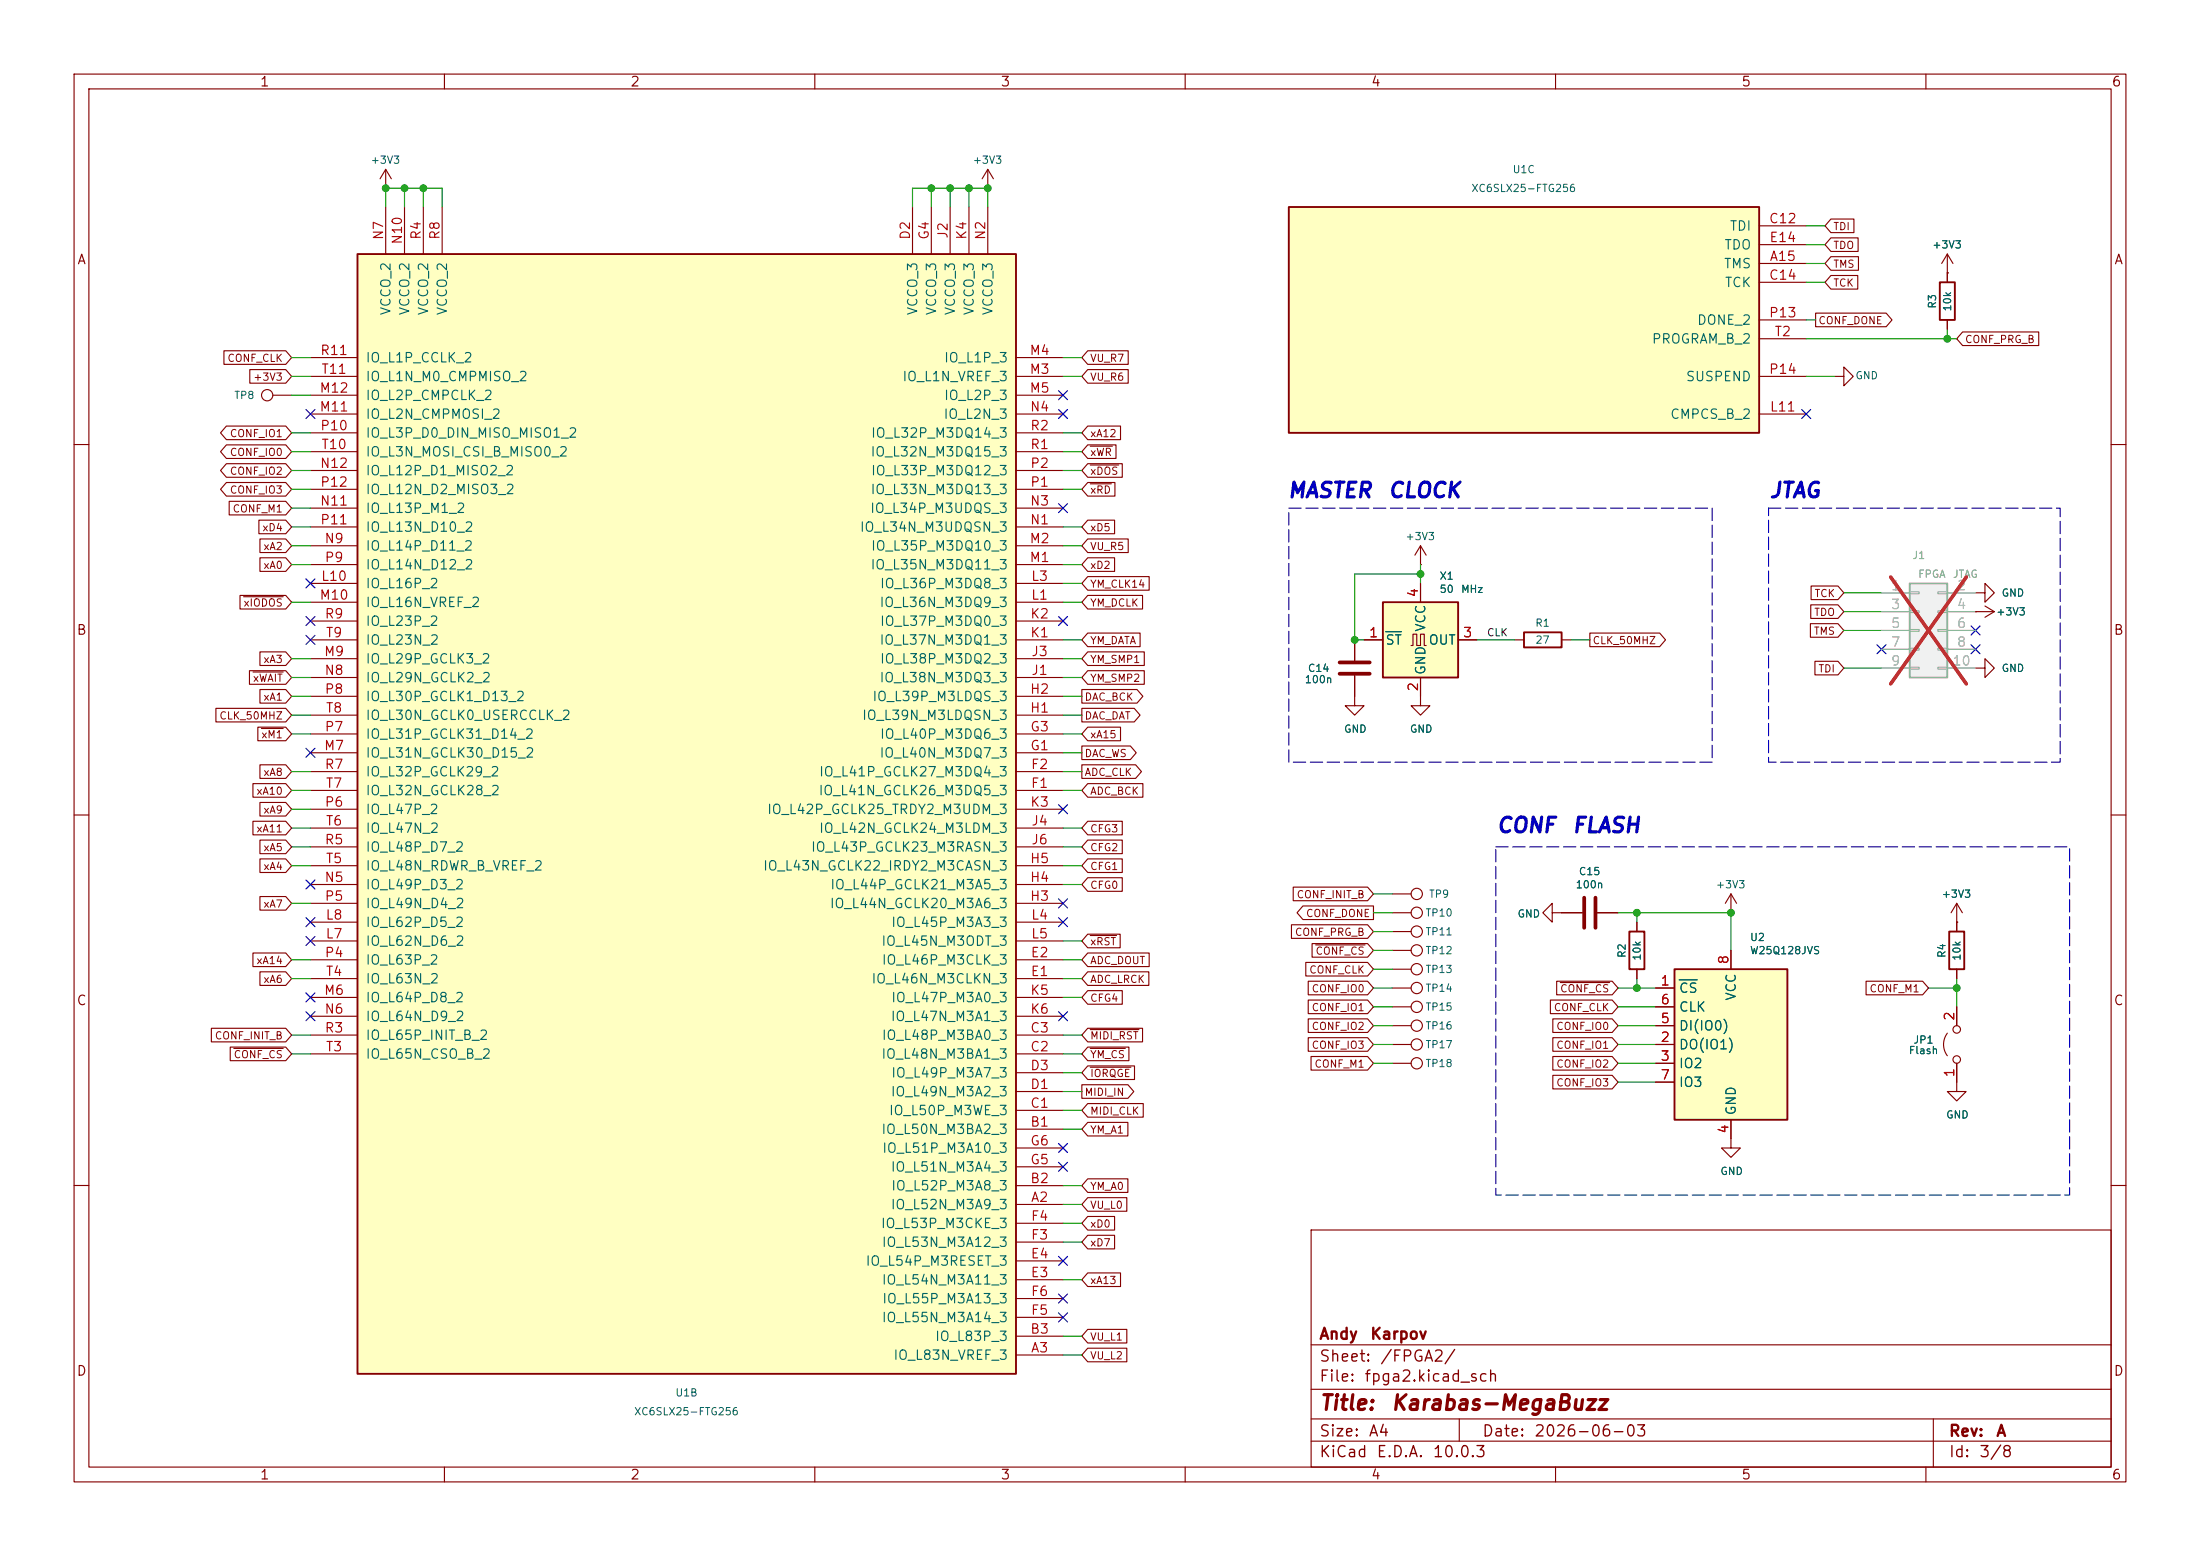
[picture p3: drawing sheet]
<svg xmlns="http://www.w3.org/2000/svg" width="297mm" height="210mm" viewBox="0 0 297 210" stroke-linecap="round" stroke-linejoin="round" font-family="sans-serif">
<g fill="none" stroke="#840000" stroke-width=".15">
<path d="M10 10h277v190h-277zM12 12h273v186h-273zM60 10v2M110 10v2M160 10v2M210 10v2M260 10v2M36.8 53.3h2.6M10 60h2M191.8 76.2h.1M191.8 73.7l-.8 1.2M191.8 73.7l.7 1.2"/>
<path d="M191.8 73.7v2.5M285 60h2M10 110h2M285 110h2M188 135.9h2.5M188 128.3h2.5M188 123.2h2.5M188 120.7h2.5M188 125.7h2.5M262.9 139.4a2.53 2.53 0 0 0 0 3.1M264.2 124.5h.1M264.2 121.9v3.8"/>
<path d="M264.2 130.8v1.3M264.2 135.9v2.5M264.2 121.9l-.8 1.3M264.2 121.9l.7 1.3M188 143.5h2.5M264.2 143.5v2.6M10 160h2M177 166h108v32h-108zM285 160h2M60 198v2M110 198v2M160 198v2"/>
<path d="M177 194.5h108M177 191.5h108M177 187.5h108M177 181.5h108M197 191.5v3M210 198v2M260 198v2M261 191.5v6.5"/>
<circle cx="36.1" cy="53.3" r=".76"/>
<circle cx="191.3" cy="120.6" r=".76"/>
<circle cx="191.3" cy="125.7" r=".76"/>
<circle cx="191.3" cy="123.2" r=".76"/>
<circle cx="191.3" cy="135.9" r=".76"/>
<circle cx="191.3" cy="128.3" r=".76"/>
<circle cx="264.2" cy="138.9" r=".51"/>
<circle cx="191.3" cy="143.5" r=".76"/>
<circle cx="264.2" cy="143" r=".51"/>
</g>
<path d="M263.1 125.7h2.1v5.1h-2.1z" fill="none" stroke="#840000" stroke-width=".25"/>
<path d="M48.3 34.3h88.9v151.1h-88.9z" fill="#ffffc2"/>
<path d="M48.3 34.3h88.9v151.1h-88.9z" fill="none" stroke="#840000" stroke-width=".25"/>
<g fill="none" stroke="#840000" stroke-width=".15">
<path d="M52.1 25.4h.1M52.1 22.9v2.5M52.1 27.9v6.4M52.1 22.9l-.8 1.2M52.1 22.9l.7 1.2M54.6 27.9v6.4M57.1 27.9v6.4M59.7 27.9v6.4M123.2 27.9v6.4M125.7 27.9v6.4M128.3 27.9v6.4M130.8 27.9v6.4"/>
<path d="M133.3 25.4h.1M133.3 22.9v2.5M133.3 27.9v6.4M133.3 22.9l-.7 1.2M133.3 22.9l.8 1.2M41.9 50.8h6.4M41.9 48.3h6.4M41.9 53.3h6.4M41.9 55.9h6.4M41.9 58.4h6.4M137.2 50.8h6.3M137.2 48.3h6.3"/>
<path d="M137.2 53.3h6.3M137.2 55.9h6.3M137.2 58.4h6.3M41.9 78.7h6.4M41.9 76.2h6.4M41.9 73.7h6.4M41.9 71.1h6.4M41.9 68.6h6.4M41.9 63.5h6.4M41.9 66h6.4M41.9 61h6.4M137.2 78.7h6.3"/>
<path d="M137.2 76.2h6.3M137.2 73.7h6.3M137.2 71.1h6.3M137.2 68.6h6.3M137.2 63.5h6.3M137.2 66h6.3M137.2 61h6.3M41.9 99.1h6.4M41.9 96.5h6.4M41.9 94h6.4M41.9 91.4h6.4M41.9 88.9h6.4"/>
<path d="M41.9 86.4h6.4M41.9 83.8h6.4M41.9 81.3h6.4M137.2 99.1h6.3M137.2 96.5h6.3M137.2 94h6.3M137.2 91.4h6.3M137.2 88.9h6.3M137.2 86.4h6.3M137.2 83.8h6.3M137.2 81.3h6.3M182.9 91.2v4.1h1.2l-1.2 1.2-1.3-1.2h1.3"/>
<path d="M182.9 86.4v2.8M191.8 94v1.3h1.2l-1.2 1.2-1.3-1.2h1.3M41.9 106.7h6.4M41.9 104.1h6.4M41.9 101.6h6.4M41.9 119.4h6.4M41.9 116.8h6.4M41.9 111.8h6.4M41.9 114.3h6.4M41.9 109.2h6.4M137.2 106.7h6.3M137.2 104.1h6.3"/>
<path d="M137.2 101.6h6.3M137.2 119.4h6.3M137.2 116.8h6.3M137.2 111.8h6.3M137.2 114.3h6.3M137.2 109.2h6.3M41.9 139.7h6.4M41.9 132.1h6.4M41.9 129.5h6.4M41.9 121.9h6.4M41.9 134.6h6.4M41.9 137.2h6.4"/>
<path d="M41.9 124.5h6.4M41.9 127h6.4M137.2 139.7h6.3M137.2 132.1h6.3M137.2 129.5h6.3M137.2 121.9h6.3M137.2 134.6h6.3M137.2 137.2h6.3M137.2 124.5h6.3M137.2 127h6.3M188 138.4h2.5M41.9 142.2h6.4"/>
<path d="M137.2 152.4h6.3M137.2 149.9h6.3M137.2 142.2h6.3M137.2 147.3h6.3M137.2 144.8h6.3M137.2 157.5h6.3M137.2 154.9h6.3M137.2 162.6h6.3M137.2 160h6.3M137.2 172.7h6.3M137.2 170.2h6.3M137.2 167.6h6.3"/>
<path d="M137.2 165.1h6.3M137.2 177.8h6.3M137.2 175.3h6.3M137.2 182.9h6.3M137.2 180.3h6.3"/>
<circle cx="191.3" cy="138.4" r=".76"/>
</g>
<path d="M180.8 89.4h4.1M180.8 90.9h4.1" fill="none" stroke="#840000" stroke-width=".51"/>
<path d="M186.7 81.3h10.1v10.1h-10.1z" fill="#ffffc2"/>
<path d="M186.7 81.3h10.1v10.1h-10.1zM205.7 85.3h5.1v2.1h-5.1zM220 125.7h2v5.1h-2z" fill="none" stroke="#840000" stroke-width=".25"/>
<g fill="none" stroke="#840000" stroke-width=".15">
<path d="M191.8 78.7v2.6M184.1 86.4h2.6M190.5 87.1h.3v-1.5h.5v1.5h.5v-1.5h.5v1.5h.2M191.8 91.4v2.6M196.8 86.4h2.6M204.5 86.4h1.2M210.8 86.4h1.3M188 130.8h2.5M221 124.5v1.2M221 130.8v1.3M264.2 146.1v1.2h1.2l-1.2 1.3-1.3-1.3h1.3"/>
<circle cx="191.3" cy="130.8" r=".76"/>
</g>
<path d="M187.1 85.3h2.1" fill="none" stroke="#006464" stroke-width=".15"/>
<path d="M174 27.9h63.5v30.5h-63.5z" fill="#ffffc2"/>
<path d="M174 27.9h63.5v30.5h-63.5z" fill="none" stroke="#840000" stroke-width=".25"/>
<g fill="none" stroke="#840000" stroke-width=".15">
<path d="M237.5 35.6h6.3M237.5 30.5h6.3M237.5 38.1h6.3M237.5 33h6.3M237.5 55.9h6.3M237.5 43.2h6.3M237.5 50.8h6.3M237.5 45.7h6.3M209.5 123.2v-1.3l-1.2 1.3 1.2 1.3v-1.3h4.1M215.6 123.2h2.8M233.7 123.2h.1M233.7 120.7l-.8 1.2"/>
<path d="M233.7 120.7l.7 1.2M233.7 120.7v2.5"/>
</g>
<path d="M213.9 121.2v4M215.4 121.2v4" fill="none" stroke="#840000" stroke-width=".51"/>
<path d="M226.1 130.8h15.2v20.3h-15.2z" fill="#ffffc2"/>
<path d="M226.1 130.8h15.2v20.3h-15.2z" fill="none" stroke="#840000" stroke-width=".25"/>
<g fill="none" stroke="#840000" stroke-width=".15">
<path d="M266.7 90.2h1.3v1.2l1.2-1.2-1.2-1.3v1.3M266.7 80h1.3v1.3l1.2-1.3-1.2-1.3v1.3M266.7 82.6h.1M266.7 82.6h2.5M268 81.8l1.2 .8M269.2 82.6l-1.2 .7M223.5 133.4h2.6M223.5 138.4h2.6M223.5 135.9h2.6M233.7 128.3v2.5M188 141h2.5M223.5 141h2.6"/>
<path d="M223.5 143.5h2.6M223.5 146.1h2.6M233.7 151.1v3.8h1.2l-1.2 1.3-1.3-1.3h1.3"/>
<circle cx="191.3" cy="141" r=".76"/>
</g>
<path d="M226.7 132.2h2.4" fill="none" stroke="#006464" stroke-width=".15"/>
<path d="M257.8 78.7h5.1v12.7h-5.1z" fill="#f0f0f0"/>
<path d="M257.8 78.7h5.1v12.7h-5.1z" fill="none" stroke="#a1a1a1" stroke-width=".25"/>
<g fill="none" stroke="#a1a1a1" stroke-width=".15">
<path d="M257.8 79.9h1.3v.2h-1.3zM261.6 79.9h1.3v.2h-1.3zM254 80h3.8M254 82.6h3.8M254 85.1h3.8M254 87.6h3.8M254 90.2h3.8M257.8 82.4h1.3v.3h-1.3zM257.8 85h1.3v.2h-1.3zM257.8 87.5h1.3v.3h-1.3zM257.8 90h1.3v.3h-1.3zM261.6 82.4h1.3v.3h-1.3z"/>
<path d="M261.6 85h1.3v.2h-1.3zM261.6 87.5h1.3v.3h-1.3zM261.6 90h1.3v.3h-1.3zM262.9 80h3.8M262.9 82.6h3.8M262.9 85.1h3.8M262.9 87.6h3.8M262.9 90.2h3.8"/>
</g>
<path d="M255.2 77.9l10.3 14.4M265.5 77.9l-10.3 14.4" fill="none" stroke="#e12e31" stroke-width=".46"/>
<g fill="none" stroke="#840000" stroke-width=".15">
<path d="M247.2 34.6h3.7v1.9h-3.7l-.8-.9zM247.2 37.2h3.6v1.8h-3.6l-.8-.9zM247.2 29.6h3.1v1.8h-3.1l-.8-.9zM247.2 32.1h3.6v1.8h-3.6l-.8-.9zM262.9 36.8h.1M262.9 34.3l-.8 1.3M262.9 34.3l.8 1.3M262.9 34.3v3.8M30.2 47.3h8.4l.8 1-.8 .9h-8.4zM30.6 57.5h8l.8 .9-.8 .9h-8l-.8-.9zM33.7 49.9h4.9l.8 .9-.8 .9h-4.9zM146.8 57.5h4.5v1.8h-4.5l-.8-.9z"/>
<path d="M146.8 49.9h5.5v1.8h-5.5l-.8-.9zM146.8 47.3h5.5v1.9h-5.5l-.8-.9zM245.1 42.3h9.5l.8 .9-.8 .9h-9.5zM247.6 50.8h1.3v-1.3l1.3 1.3-1.3 1.3v-1.3M262.9 43.2v1.3M265 44.8h10.2v1.8h-10.2l-.8-.9zM30.6 62.6h8l.8 .9-.8 .9h-8l-.8-.9zM30.6 65.1h8l.8 .9-.8 1h-8l-.8-1zM30.6 60h8l.8 1-.8 .9h-8l-.8-.9zM30.9 67.7h7.7l.8 .9-.8 .9h-7.7zM34.9 70.2h3.7l.8 .9-.8 .9h-3.7zM35.1 72.7h3.5l.8 1-.8 .9h-3.5z"/>
<path d="M35.1 75.3h3.5l.8 .9-.8 .9h-3.5zM146.8 70.2h3.7v1.8h-3.7l-.8-.9zM146.8 60h3.9v1.9h-3.9l-.8-.9zM146.8 77.8h8.3v1.9h-8.3l-.8-1zM146.8 65.1h3.7v1.9h-3.7l-.8-1zM146.8 62.6h4.7v1.8h-4.7l-.8-.9zM146.8 72.7h5.5v1.9h-5.5l-.8-.9zM146.8 75.3h3.7v1.8h-3.7l-.8-.9zM147.2 60.2h3M147.2 65.3h2.8M147.2 62.8h3.8M191.8 78.7v2.6"/>
<path d="M244.5 79.1h3.6l.8 .9-.8 .9h-3.6zM29.1 95.6h9.5l.8 .9-.8 .9h-9.5zM32.4 80.4h6.2l.8 .9-.8 .9h-6.2zM32.9 80.5h5.3M33.7 90.5h4.9l.8 .9-.8 1h-4.9zM34.2 90.7h4M34.8 98.1h3.8l.8 1-.8 .9h-3.8zM35.1 93.1h3.5l.8 .9-.8 .9h-3.5zM35.1 88h3.5l.8 .9-.8 .9h-3.5zM35.3 98.3h2.9M146 93.1h7.5l.8 .9-.8 .9h-7.5zM146 95.6h7.1l.8 .9-.8 .9h-7.1z"/>
<path d="M146.8 98.1h4.5v1.9h-4.5l-.8-.9zM146.8 90.5h7.7v1.9h-7.7l-.8-1zM146.8 88h7.7v1.8h-7.7l-.8-.9zM146.8 80.4h7.4v1.8h-7.4l-.8-.9zM146.8 85.4h7.1v1.9h-7.1l-.8-.9zM182.9 86.4v2.8M182.9 91.2v2.8M184.1 86.4h2.6M191.8 91.4v2.6M196.8 86.4h2.6M214.6 85.4h9.5l.8 1-.8 .9h-9.5zM244.4 84.2h3.7l.8 .9-.8 .9h-3.7z"/>
<path d="M244.5 81.6h3.6l.8 1-.8 .9h-3.6zM245 89.3h3.1l.8 .9-.8 .9h-3.1zM266.7 82.6h.1M34.1 110.8h4.5l.8 1-.8 .9h-4.5zM34.1 105.8h4.5l.8 .9-.8 .9h-4.5zM35.1 115.9h3.5l.8 .9-.8 1h-3.5zM35.1 113.4h3.5l.8 .9-.8 .9h-3.5zM35.1 103.2h3.5l.8 .9-.8 1h-3.5zM35.1 108.3h3.5l.8 .9-.8 .9h-3.5zM146 103.2h7.3l.8 .9-.8 1h-7.3zM146 100.7h6.6l.8 .9-.8 .9h-6.6zM146.8 118.5h4.7v1.8h-4.7l-.8-.9z"/>
<path d="M146.8 110.8h4.7v1.9h-4.7l-.8-.9zM146.8 115.9h4.7v1.9h-4.7l-.8-1zM146.8 113.4h4.7v1.8h-4.7l-.8-.9zM146.8 105.8h7.5v1.8h-7.5l-.8-.9zM174.6 119.7h10l.8 1-.8 .9h-10zM28.5 138.8h10.1l.8 .9-.8 .9h-10.1zM34.1 128.6h4.5l.8 .9-.8 1h-4.5zM35.1 121h3.5l.8 .9-.8 .9h-3.5zM35.1 131.2h3.5l.8 .9-.8 .9h-3.5zM146.8 131.2h8.3v1.8h-8.3l-.8-.9zM146.8 133.7h4.7v1.8h-4.7l-.8-.9zM146.8 138.8h7.4v1.8h-7.4l-.8-.9z"/>
<path d="M146.8 128.6h8.3v1.9h-8.3l-.8-1zM146.8 126.1h4.4v1.8h-4.4l-.8-.9zM147.2 139h6.6M147.2 126.3h3.5M174.3 124.8h10.3l.8 .9-.8 .9h-10.3zM175.9 122.3h9.5v1.8h-9.5l-.8-.9zM176.3 129.9h8.3l.8 .9-.8 .9h-8.3zM176.6 135h8l.8 .9-.8 .9h-8zM176.6 132.4h8l.8 1-.8 .9h-8zM176.6 137.5h8l.8 .9-.8 .9h-8zM177.1 127.4h7.5l.8 .9-.8 .9h-7.5zM177.6 127.5h6.7"/>
<path d="M188 133.4h2.5M209.3 135h8.3l.8 .9-.8 .9h-8.3zM209.6 137.5h8l.8 .9-.8 .9h-8zM210.2 132.4h7.4l.8 1-.8 .9h-7.4zM210.6 132.6h6.7M210.8 123.2h2.8M215.6 123.2h2.8M221 124.5v1.2M221 130.8v1.3M223.5 133.4h2.6M223.5 138.4h2.6M223.5 135.9h2.6"/>
<path d="M233.7 128.3v2.5M251.9 132.4h7.7l.7 1-.7 .9h-7.7zM264.2 124.5h.1M264.2 124.5v1.2M264.2 130.8v1.3M264.2 135.9v2.5M31.1 141.3h7.5l.8 .9-.8 1h-7.5zM31.6 141.5h6.6M146 146.4h6.3l.8 .9-.8 .9h-6.3zM146.8 151.5h5.5v1.8h-5.5l-.8-.9zM146.8 159.1h5.5v1.8h-5.5l-.8-.9zM146.8 148.9h7.5v1.9h-7.5l-.8-.9z"/>
<path d="M146.8 141.3h5.6v1.9h-5.6l-.8-1zM146.8 143.9h6.4v1.8h-6.4l-.8-.9zM147.2 141.5h4.7M147.2 144h5.5M176.6 140.1h8l.8 .9-.8 .9h-8zM177 142.6h7.6l.8 .9-.8 .9h-7.6zM209.6 142.6h8l.8 .9-.8 .9h-8zM209.6 145.1h8l.8 1-.8 .9h-8zM209.6 140.1h8l.8 .9-.8 .9h-8zM223.5 141h2.6M223.5 143.5h2.6M223.5 146.1h2.6"/>
<path d="M233.7 151.1v2.6M264.2 143.5v2.6M146.8 179.4h5.3v1.9h-5.3l-.8-1zM146.8 171.8h4.5v1.8h-4.5l-.8-.9zM146.8 161.6h5.3v1.9h-5.3l-.8-.9zM146.8 166.7h3.7v1.9h-3.7l-.8-1zM146.8 164.2h3.7v1.8h-3.7l-.8-.9zM146.8 182h5.3v1.8h-5.3l-.8-.9z"/>
<circle cx="191.3" cy="133.3" r=".76"/>
</g>
<path d="M261.9 38.1h2v5.1h-2z" fill="none" stroke="#840000" stroke-width=".25"/>
<g fill="none" stroke="#009600" stroke-width=".15">
<path d="M52.1 27.9v-2.5h7.6v2.5M54.6 25.4v2.5M57.1 25.4v2.5M123.2 27.9v-2.5h10.1v2.5M125.7 25.4v2.5M128.3 25.4v2.5M130.8 25.4v2.5M243.8 35.6h2.6M243.8 38.1h2.6M243.8 30.5h2.6M243.8 33h2.6M39.4 58.4h2.5"/>
<path d="M39.4 50.8h2.5M39.4 48.3h2.5M39.4 53.3h2.5M143.5 58.4h2.5M143.5 50.8h2.5M143.5 48.3h2.5M243.8 50.8h3.8M243.8 43.2h1.3M243.8 45.7h20.4M262.9 44.5v1.2M39.4 73.7h2.5M39.4 66h2.5"/>
<path d="M39.4 76.2h2.5M39.4 71.1h2.5M39.4 68.6h2.5M39.4 63.5h2.5M39.4 61h2.5M143.5 73.7h2.5M143.5 66h2.5M143.5 76.2h2.5M143.5 71.1h2.5M143.5 63.5h2.5M143.5 61h2.5M143.5 78.7h2.5"/>
<path d="M191.8 77.5h-8.9v8.9h1.2M191.8 76.2v2.5M39.4 91.4h2.5M39.4 88.9h2.5M39.4 81.3h2.5M39.4 96.5h2.5M39.4 99.1h2.5M39.4 94h2.5M143.5 91.4h2.5M143.5 88.9h2.5M143.5 81.3h2.5M143.5 96.5h2.5"/>
<path d="M143.5 86.4h2.5M143.5 99.1h2.5M143.5 94h2.5M199.4 86.4h5.1M212.1 86.4h2.5M248.9 90.2h5.1M248.9 82.6h5.1M248.9 85.1h5.1M248.9 80h5.1M39.4 114.3h2.5M39.4 116.8h2.5M39.4 104.1h2.5"/>
<path d="M39.4 106.7h2.5M39.4 111.8h2.5M39.4 109.2h2.5M143.5 114.3h2.5M143.5 116.8h2.5M143.5 104.1h2.5M143.5 106.7h2.5M143.5 111.8h2.5M143.5 101.6h2.5M143.5 119.4h2.5M39.4 139.7h2.5M39.4 132.1h2.5"/>
<path d="M39.4 121.9h2.5M39.4 129.5h2.5M143.5 139.7h2.5M143.5 132.1h2.5M143.5 129.5h2.5M143.5 127h2.5M143.5 134.6h2.5M185.4 133.4h2.6M185.4 123.2h2.6M185.4 125.7h2.6M185.4 130.8h2.6M185.4 128.3h2.6"/>
<path d="M185.4 120.7h2.6M185.4 138.4h2.6M185.4 135.9h2.6M218.4 133.4h5.1M218.4 123.2h15.3v5.1M218.4 138.4h5.1M218.4 135.9h5.1M221 123.2v1.3M221 132.1v1.3M260.3 133.4h3.9M264.2 132.1v3.8M39.4 142.2h2.5"/>
<path d="M143.5 142.2h2.5M143.5 144.8h2.5M143.5 147.3h2.5M143.5 149.9h2.5M143.5 152.4h2.5M185.4 141h2.6M185.4 143.5h2.6M218.4 141h5.1M218.4 143.5h5.1M218.4 146.1h5.1M143.5 172.7h2.5M143.5 160h2.5"/>
<path d="M143.5 167.6h2.5M143.5 162.6h2.5M143.5 165.1h2.5M143.5 182.9h2.5M143.5 180.3h2.5"/>
</g>
<g fill="none" stroke="#000084" stroke-width=".15">
<path d="M41.3 55.3l1.2 1.2M42.5 55.3l-1.2 1.2M142.9 52.7l1.2 1.2M142.9 55.3l1.2 1.2M144.1 52.7l-1.2 1.2M144.1 55.3l-1.2 1.2M243.2 55.3l1.2 1.2M244.4 55.3l-1.2 1.2M41.3 78.1l1.2 1.2M42.5 78.1l-1.2 1.2M142.9 68l1.2 1.2M144.1 68l-1.2 1.2"/>
<path d="M41.3 85.8l1.2 1.2M41.3 83.2l1.2 1.2M42.5 85.8l-1.2 1.2M42.5 83.2l-1.2 1.2M142.9 83.2l1.2 1.2M144.1 83.2l-1.2 1.2M253.4 87l1.2 1.2M254.6 87l-1.2 1.2M266.1 84.5l1.2 1.2M266.1 87l1.2 1.2M267.3 84.5l-1.2 1.2M267.3 87l-1.2 1.2"/>
<path d="M41.3 101l1.2 1.2M41.3 118.8l1.2 1.2M42.5 101l-1.2 1.2M42.5 118.8l-1.2 1.2M142.9 108.6l1.2 1.2M144.1 108.6l-1.2 1.2M41.3 134l1.2 1.2M41.3 136.6l1.2 1.2M41.3 123.9l1.2 1.2M41.3 126.4l1.2 1.2M42.5 134l-1.2 1.2M42.5 136.6l-1.2 1.2"/>
<path d="M42.5 123.9l-1.2 1.2M42.5 126.4l-1.2 1.2M142.9 121.3l1.2 1.2M142.9 123.9l1.2 1.2M142.9 136.6l1.2 1.2M144.1 121.3l-1.2 1.2M144.1 123.9l-1.2 1.2M144.1 136.6l-1.2 1.2M142.9 156.9l1.2 1.2M142.9 154.3l1.2 1.2M144.1 156.9l-1.2 1.2M144.1 154.3l-1.2 1.2"/>
<path d="M142.9 174.7l1.2 1.2M142.9 177.2l1.2 1.2M142.9 169.6l1.2 1.2M144.1 174.7l-1.2 1.2M144.1 177.2l-1.2 1.2M144.1 169.6l-1.2 1.2"/>
</g>
<path d="M174 68.6h57.1v34.3h-57.1zM238.8 68.6h39.3v34.3h-39.3zM201.9 114.3h77.5v47h-77.5z" fill="none" stroke="#0000c2" stroke-width=".15" stroke-dasharray="1.7 .6"/>
<path d="M187.1 85.3h2.1M226.7 132.2h2.4" fill="none" stroke="#006464" stroke-width=".15"/>
<g fill="#009600" stroke="#009600" stroke-width=".14">
<circle cx="233.7" cy="123.2" r=".46"/>
<circle cx="221" cy="123.2" r=".46"/>
<circle cx="221" cy="133.4" r=".46"/>
<circle cx="264.2" cy="133.4" r=".46"/>
<circle cx="262.9" cy="45.7" r=".46"/>
<circle cx="182.9" cy="86.4" r=".46"/>
<circle cx="191.8" cy="77.5" r=".46"/>
<circle cx="54.6" cy="25.4" r=".46"/>
<circle cx="52.1" cy="25.4" r=".46"/>
<circle cx="133.3" cy="25.4" r=".46"/>
<circle cx="130.8" cy="25.4" r=".46"/>
<circle cx="128.3" cy="25.4" r=".46"/>
<circle cx="125.7" cy="25.4" r=".46"/>
<circle cx="57.1" cy="25.4" r=".46"/>
</g>
<g font-size="2" fill="#0000c2">
<text x="173.7" y="67.7">MASTER</text>
<text x="187.3" y="67.7">CLOCK</text>
<text x="238.7" y="67.7">JTAG</text>
<text x="201.9" y="112.9">CONF</text>
<text x="212.1" y="112.9">FLASH</text>
</g>
<g font-size="2" fill="#840000">
<text x="178" y="190.8">Title:</text>
<text x="187.7" y="190.8">Karabas-MegaBuzz</text>
</g>
<g font-size="1.5" fill="#840000">
<text x="178" y="184.2">Sheet:</text>
<text x="178" y="181.2">Andy</text>
<text x="184.9" y="181.2">Karpov</text>
<text x="186.2" y="184.2">/FPGA2/</text>
<text x="178" y="186.9">File:</text>
<text x="184.1" y="186.9">fpga2.kicad_sch</text>
<text x="178" y="197.1">KiCad</text>
<text x="178" y="194.3">Size:</text>
<text x="184.7" y="194.3">A4</text>
<text x="185.7" y="197.1">E.D.A.</text>
<text x="193.3" y="197.1">10.0.3</text>
<text x="200" y="194.3">Date:</text>
<text x="207" y="194.3">2026-06-03</text>
<text x="263" y="194.3">Rev:</text>
<text x="263" y="197.1">Id:</text>
<text x="267.1" y="197.1">3/8</text>
<text x="269.4" y="194.3">A</text>
</g>
<g font-size="1.3" fill="#840000">
<text x="35" y="12">1</text>
<text x="85" y="12">2</text>
<text x="135" y="12">3</text>
<text x="185" y="12">4</text>
<text x="235" y="12">5</text>
<text x="285" y="12">6</text>
<text x="10.3" y="36">A</text>
<text x="285.3" y="36">A</text>
<text x="10.3" y="86">B</text>
<text x="285.3" y="86">B</text>
<text x="10.3" y="136">C</text>
<text x="285.3" y="136">C</text>
<text x="10.3" y="186">D</text>
<text x="285.3" y="186">D</text>
<text x="35" y="200">1</text>
<text x="85" y="200">2</text>
<text x="135" y="200">3</text>
<text x="185" y="200">4</text>
<text x="235" y="200">5</text>
<text x="285" y="200">6</text>
</g>
<g font-size="1.3" fill="#a90000">
<text x="52" y="32.5" transform="rotate(-90 52 32.5)">N7</text>
<text x="54.6" y="33.1" transform="rotate(-90 54.6 33.1)">N10</text>
<text x="57.1" y="32.5" transform="rotate(-90 57.1 32.5)">R4</text>
<text x="59.7" y="32.5" transform="rotate(-90 59.7 32.5)">R8</text>
<text x="123.2" y="32.5" transform="rotate(-90 123.2 32.5)">D2</text>
<text x="125.7" y="32.5" transform="rotate(-90 125.7 32.5)">G4</text>
<text x="128.2" y="32.3" transform="rotate(-90 128.2 32.3)">J2</text>
<text x="130.8" y="32.5" transform="rotate(-90 130.8 32.5)">K4</text>
<text x="133.3" y="32.5" transform="rotate(-90 133.3 32.5)">N2</text>
<text x="238.7" y="30.5">C12</text>
<text x="238.8" y="33">E14</text>
<text x="238.8" y="35.5">A15</text>
<text x="238.7" y="38.1">C14</text>
<text x="238.7" y="43.2">P13</text>
<text x="239.5" y="45.7">T2</text>
<text x="43" y="53.3">M12</text>
<text x="43.1" y="48.2">R11</text>
<text x="43.3" y="50.8">T11</text>
<text x="138.9" y="50.8">M3</text>
<text x="138.9" y="48.2">M4</text>
<text x="138.9" y="53.3">M5</text>
<text x="238.7" y="50.8">P14</text>
<text x="43" y="55.9">M11</text>
<text x="43.1" y="58.4">P10</text>
<text x="139" y="55.9">N4</text>
<text x="139" y="58.4">R2</text>
<text x="238.8" y="55.9">L11</text>
<text x="43.1" y="63.5">N12</text>
<text x="43.3" y="60.9">T10</text>
<text x="139" y="63.5">P2</text>
<text x="139" y="60.9">R1</text>
<text x="43.1" y="68.6">N11</text>
<text x="43.1" y="71.1">P11</text>
<text x="43.1" y="66">P12</text>
<text x="139" y="71.1">N1</text>
<text x="139" y="68.6">N3</text>
<text x="139" y="66">P1</text>
<text x="43.7" y="73.6">N9</text>
<text x="43.7" y="76.2">P9</text>
<text x="138.9" y="76.2">M1</text>
<text x="138.9" y="73.6">M2</text>
<text x="43" y="81.3">M10</text>
<text x="43.3" y="78.7">L10</text>
<text x="43.7" y="83.8">R9</text>
<text x="139" y="83.8">K2</text>
<text x="139.1" y="81.3">L1</text>
<text x="139.1" y="78.7">L3</text>
<text x="191.7" y="80.7" transform="rotate(-90 191.7 80.7)">4</text>
<text x="43.7" y="88.9">M9</text>
<text x="43.9" y="86.3">T9</text>
<text x="139" y="86.3">K1</text>
<text x="139.1" y="88.9">J3</text>
<text x="184.7" y="86.3">1</text>
<text x="197.4" y="86.3">3</text>
<text x="43.7" y="91.4">N8</text>
<text x="43.7" y="94">P8</text>
<text x="139" y="94">H2</text>
<text x="139.1" y="91.4">J1</text>
<text x="191.7" y="93.4" transform="rotate(-90 191.7 93.4)">2</text>
<text x="43.7" y="101.6">M7</text>
<text x="43.7" y="99">P7</text>
<text x="43.9" y="96.5">T8</text>
<text x="139" y="96.5">H1</text>
<text x="139" y="101.6">G1</text>
<text x="139" y="99">G3</text>
<text x="43.7" y="104.1">R7</text>
<text x="43.9" y="106.7">T7</text>
<text x="139.1" y="106.7">F1</text>
<text x="139.1" y="104.1">F2</text>
<text x="43.7" y="109.2">P6</text>
<text x="43.9" y="111.7">T6</text>
<text x="139" y="109.2">K3</text>
<text x="139.1" y="111.7">J4</text>
<text x="43.7" y="119.4">N5</text>
<text x="43.7" y="114.3">R5</text>
<text x="43.9" y="116.8">T5</text>
<text x="139" y="119.4">H4</text>
<text x="139" y="116.8">H5</text>
<text x="139.1" y="114.3">J6</text>
<text x="43.7" y="121.9">P5</text>
<text x="43.9" y="124.4">L8</text>
<text x="139" y="121.9">H3</text>
<text x="139.1" y="124.4">L4</text>
<text x="43.7" y="129.5">P4</text>
<text x="43.9" y="127">L7</text>
<text x="139.1" y="129.5">E2</text>
<text x="139.1" y="127">L5</text>
<text x="233.7" y="130.2" transform="rotate(-90 233.7 130.2)">8</text>
<text x="43.7" y="134.6">M6</text>
<text x="43.7" y="137.1">N6</text>
<text x="43.9" y="132.1">T4</text>
<text x="139" y="134.6">K5</text>
<text x="139" y="137.1">K6</text>
<text x="139.1" y="132.1">E1</text>
<text x="224.1" y="133.3">1</text>
<text x="224.1" y="135.9">6</text>
<text x="264.1" y="137.9" transform="rotate(-90 264.1 137.9)">2</text>
<text x="43.7" y="139.7">R3</text>
<text x="43.9" y="142.2">T3</text>
<text x="139" y="142.2">C2</text>
<text x="139" y="139.7">C3</text>
<text x="224.1" y="140.9">2</text>
<text x="224.1" y="143.5">3</text>
<text x="224.1" y="138.4">5</text>
<text x="139" y="149.8">C1</text>
<text x="139" y="147.3">D1</text>
<text x="139" y="144.8">D3</text>
<text x="224.1" y="146">7</text>
<text x="264.1" y="145.5" transform="rotate(-90 264.1 145.5)">1</text>
<text x="139" y="152.4">B1</text>
<text x="139" y="154.9">G6</text>
<text x="233.7" y="153.1" transform="rotate(-90 233.7 153.1)">4</text>
<text x="139" y="160">B2</text>
<text x="139" y="157.5">G5</text>
<text x="139.1" y="162.5">A2</text>
<text x="139.1" y="167.6">F3</text>
<text x="139.1" y="165.1">F4</text>
<text x="139.1" y="172.7">E3</text>
<text x="139.1" y="170.2">E4</text>
<text x="139.1" y="177.8">F5</text>
<text x="139.1" y="175.2">F6</text>
<text x="139" y="180.3">B3</text>
<text x="139.1" y="182.9">A3</text>
</g>
<g font-size="1.3" fill="#006464">
<text x="232.7" y="34">TDO</text>
<text x="233.4" y="31.5">TDI</text>
<text x="232.6" y="36.5">TMS</text>
<text x="232.8" y="39.1">TCK</text>
<text x="53" y="42.6" transform="rotate(-90 53 42.6)">VCCO_2</text>
<text x="55.6" y="42.6" transform="rotate(-90 55.6 42.6)">VCCO_2</text>
<text x="58.1" y="42.6" transform="rotate(-90 58.1 42.6)">VCCO_2</text>
<text x="60.7" y="42.6" transform="rotate(-90 60.7 42.6)">VCCO_2</text>
<text x="124.2" y="42.6" transform="rotate(-90 124.2 42.6)">VCCO_3</text>
<text x="126.7" y="42.6" transform="rotate(-90 126.7 42.6)">VCCO_3</text>
<text x="129.2" y="42.6" transform="rotate(-90 129.2 42.6)">VCCO_3</text>
<text x="131.8" y="42.6" transform="rotate(-90 131.8 42.6)">VCCO_3</text>
<text x="134.3" y="42.6" transform="rotate(-90 134.3 42.6)">VCCO_3</text>
<text x="222.9" y="46.7">PROGRAM_B_2</text>
<text x="229" y="44.2">DONE_2</text>
<text x="49.3" y="49.2">IO_L1P_CCLK_2</text>
<text x="49.3" y="51.8">IO_L1N_M0_CMPMISO_2</text>
<text x="121.7" y="51.8">IO_L1N_VREF_3</text>
<text x="127.4" y="49.2">IO_L1P_3</text>
<text x="227.5" y="51.8">SUSPEND</text>
<text x="49.3" y="56.9">IO_L2N_CMPMOSI_2</text>
<text x="49.3" y="54.3">IO_L2P_CMPCLK_2</text>
<text x="49.3" y="59.4">IO_L3P_D0_DIN_MISO_MISO1_2</text>
<text x="117.5" y="59.4">IO_L32P_M3DQ14_3</text>
<text x="127.3" y="56.9">IO_L2N_3</text>
<text x="127.4" y="54.3">IO_L2P_3</text>
<text x="225.4" y="56.9">CMPCS_B_2</text>
<text x="49.3" y="64.5">IO_L12P_D1_MISO2_2</text>
<text x="49.3" y="61.9">IO_L3N_MOSI_CSI_B_MISO0_2</text>
<text x="117.4" y="61.9">IO_L32N_M3DQ15_3</text>
<text x="117.5" y="64.5">IO_L33P_M3DQ12_3</text>
<text x="49.3" y="69.6">IO_L13P_M1_2</text>
<text x="49.3" y="67">IO_L12N_D2_MISO3_2</text>
<text x="117.4" y="69.6">IO_L34P_M3UDQS_3</text>
<text x="117.4" y="67">IO_L33N_M3DQ13_3</text>
<text x="49.3" y="74.6">IO_L14P_D11_2</text>
<text x="49.3" y="77.2">IO_L14N_D12_2</text>
<text x="49.3" y="72.1">IO_L13N_D10_2</text>
<text x="116" y="72.1">IO_L34N_M3UDQSN_3</text>
<text x="117.4" y="77.2">IO_L35N_M3DQ11_3</text>
<text x="117.5" y="74.6">IO_L35P_M3DQ10_3</text>
<text x="49.3" y="79.7">IO_L16P_2</text>
<text x="49.3" y="82.3">IO_L16N_VREF_2</text>
<text x="118.6" y="82.3">IO_L36N_M3DQ9_3</text>
<text x="118.7" y="79.7">IO_L36P_M3DQ8_3</text>
<text x="49.3" y="89.9">IO_L29P_GCLK3_2</text>
<text x="49.3" y="84.8">IO_L23P_2</text>
<text x="49.3" y="87.3">IO_L23N_2</text>
<text x="118.6" y="87.3">IO_L37N_M3DQ1_3</text>
<text x="118.7" y="89.9">IO_L38P_M3DQ2_3</text>
<text x="118.7" y="84.8">IO_L37P_M3DQ0_3</text>
<text x="186.9" y="87.3">ST</text>
<text x="192.7" y="85.4" transform="rotate(-90 192.7 85.4)">VCC</text>
<text x="192.8" y="87.3">OUT</text>
<text x="49.3" y="92.4">IO_L29N_GCLK2_2</text>
<text x="49.3" y="95">IO_L30P_GCLK1_D13_2</text>
<text x="117.7" y="95">IO_L39P_M3LDQS_3</text>
<text x="118.6" y="92.4">IO_L38N_M3DQ3_3</text>
<text x="192.7" y="91.2" transform="rotate(-90 192.7 91.2)">GND</text>
<text x="49.3" y="100">IO_L31P_GCLK31_D14_2</text>
<text x="49.3" y="97.5">IO_L30N_GCLK0_USERCCLK_2</text>
<text x="116.3" y="97.5">IO_L39N_M3LDQSN_3</text>
<text x="118.7" y="100">IO_L40P_M3DQ6_3</text>
<text x="49.3" y="102.6">IO_L31N_GCLK30_D15_2</text>
<text x="49.3" y="105.1">IO_L32P_GCLK29_2</text>
<text x="49.3" y="107.7">IO_L32N_GCLK28_2</text>
<text x="110.4" y="107.7">IO_L41N_GCLK26_M3DQ5_3</text>
<text x="110.5" y="105.1">IO_L41P_GCLK27_M3DQ4_3</text>
<text x="118.6" y="102.6">IO_L40N_M3DQ7_3</text>
<text x="49.3" y="110.2">IO_L47P_2</text>
<text x="49.3" y="112.7">IO_L47N_2</text>
<text x="103.5" y="110.2">IO_L42P_GCLK25_TRDY2_M3UDM_3</text>
<text x="110.5" y="112.7">IO_L42N_GCLK24_M3LDM_3</text>
<text x="49.3" y="115.3">IO_L48P_D7_2</text>
<text x="49.3" y="117.8">IO_L48N_RDWR_B_VREF_2</text>
<text x="102.9" y="117.8">IO_L43N_GCLK22_IRDY2_M3CASN_3</text>
<text x="109.4" y="115.3">IO_L43P_GCLK23_M3RASN_3</text>
<text x="49.3" y="125.4">IO_L62P_D5_2</text>
<text x="49.3" y="120.4">IO_L49P_D3_2</text>
<text x="49.3" y="122.9">IO_L49N_D4_2</text>
<text x="111.9" y="122.9">IO_L44N_GCLK20_M3A6_3</text>
<text x="112" y="120.4">IO_L44P_GCLK21_M3A5_3</text>
<text x="120.2" y="125.4">IO_L45P_M3A3_3</text>
<text x="49.3" y="128">IO_L62N_D6_2</text>
<text x="49.3" y="130.5">IO_L63P_2</text>
<text x="118.9" y="128">IO_L45N_M3ODT_3</text>
<text x="118.9" y="130.5">IO_L46P_M3CLK_3</text>
<text x="49.3" y="135.6">IO_L64P_D8_2</text>
<text x="49.3" y="133.1">IO_L63N_2</text>
<text x="117.6" y="133.1">IO_L46N_M3CLKN_3</text>
<text x="120.2" y="135.6">IO_L47P_M3A0_3</text>
<text x="226.6" y="134.3">CS</text>
<text x="226.6" y="136.9">CLK</text>
<text x="234.7" y="135.1" transform="rotate(-90 234.7 135.1)">VCC</text>
<text x="49.3" y="138.1">IO_L64N_D9_2</text>
<text x="49.3" y="140.7">IO_L65P_INIT_B_2</text>
<text x="49.3" y="143.2">IO_L65N_CSO_B_2</text>
<text x="118.9" y="143.2">IO_L48N_M3BA1_3</text>
<text x="118.9" y="140.7">IO_L48P_M3BA0_3</text>
<text x="120.2" y="138.1">IO_L47N_M3A1_3</text>
<text x="226.6" y="141.9">DO(IO1)</text>
<text x="226.6" y="139.4">DI(IO0)</text>
<text x="120.2" y="148.3">IO_L49N_M3A2_3</text>
<text x="120.2" y="145.8">IO_L49P_M3A7_3</text>
<text x="226.6" y="144.5">IO2</text>
<text x="226.6" y="147">IO3</text>
<text x="118.9" y="153.4">IO_L50N_M3BA2_3</text>
<text x="119" y="155.9">IO_L51P_M3A10_3</text>
<text x="119.9" y="150.8">IO_L50P_M3WE_3</text>
<text x="234.7" y="150.6" transform="rotate(-90 234.7 150.6)">GND</text>
<text x="120.2" y="158.5">IO_L51N_M3A4_3</text>
<text x="120.2" y="161">IO_L52P_M3A8_3</text>
<text x="118.8" y="166.1">IO_L53P_M3CKE_3</text>
<text x="120.2" y="163.5">IO_L52N_M3A9_3</text>
<text x="116.8" y="171.2">IO_L54P_M3RESET_3</text>
<text x="118.9" y="173.7">IO_L54N_M3A11_3</text>
<text x="118.9" y="168.6">IO_L53N_M3A12_3</text>
<text x="118.9" y="178.8">IO_L55N_M3A14_3</text>
<text x="119" y="176.2">IO_L55P_M3A13_3</text>
<text x="120.5" y="183.9">IO_L83N_VREF_3</text>
<text x="126.1" y="181.3">IO_L83P_3</text>
</g>
<g font-size="1.3" fill="#aaa">
<text x="255.2" y="80">1</text>
<text x="255.2" y="82.5">3</text>
<text x="264.1" y="80">2</text>
<text x="264.1" y="82.5">4</text>
<text x="255.2" y="85.1">5</text>
<text x="255.2" y="87.6">7</text>
<text x="264.1" y="85.1">6</text>
<text x="264.1" y="87.6">8</text>
<text x="255.2" y="90.1">9</text>
<text x="263.5" y="90.1">10</text>
</g>
<g font-size="1" fill="#006464">
<text x="50" y="22.3">+3V3</text>
<text x="131.2" y="22.3">+3V3</text>
<text x="204.1" y="23.6">U1C</text>
<text x="198.6" y="26.2">XC6SLX25-FTG256</text>
<text x="260.8" y="33.8">+3V3</text>
<text x="261.6" y="41.7" transform="rotate(-90 261.6 41.7)">R3</text>
<text x="263.6" y="42.1" transform="rotate(-90 263.6 42.1)">10k</text>
<text x="250.4" y="51.4">GND</text>
<text x="31.5" y="54.1">TP8</text>
<text x="189.7" y="73.1">+3V3</text>
<text x="194.3" y="78.5">X1</text>
<text x="194.3" y="80.3">50</text>
<text x="197.2" y="80.3">MHz</text>
<text x="269.4" y="83.3">+3V3</text>
<text x="270.1" y="80.8">GND</text>
<text x="207.2" y="84.8">R1</text>
<text x="207.2" y="87.1">27</text>
<text x="176.1" y="92.5">100n</text>
<text x="176.5" y="90.9">C14</text>
<text x="270.1" y="90.9">GND</text>
<text x="181.4" y="99.1">GND</text>
<text x="190.3" y="99.1">GND</text>
<text x="213.1" y="118.4">C15</text>
<text x="192.4" y="123.9">TP10</text>
<text x="192.8" y="121.4">TP9</text>
<text x="204.8" y="124.1">GND</text>
<text x="212.6" y="120.1">100n</text>
<text x="231.6" y="120.1">+3V3</text>
<text x="262" y="121.4">+3V3</text>
<text x="192.4" y="129">TP12</text>
<text x="192.4" y="126.5">TP11</text>
<text x="192.4" y="131.6">TP13</text>
<text x="219.7" y="129.4" transform="rotate(-90 219.7 129.4)">R2</text>
<text x="221.7" y="129.7" transform="rotate(-90 221.7 129.7)">10k</text>
<text x="236.2" y="127.2">U2</text>
<text x="236.2" y="129">W25Q128JVS</text>
<text x="262.9" y="129.4" transform="rotate(-90 262.9 129.4)">R4</text>
<text x="264.9" y="129.7" transform="rotate(-90 264.9 129.7)">10k</text>
<text x="192.4" y="136.6">TP15</text>
<text x="192.4" y="134.1">TP14</text>
<text x="192.4" y="139.2">TP16</text>
<text x="192.4" y="141.7">TP17</text>
<text x="257.6" y="142.5">Flash</text>
<text x="258.2" y="141.1">JP1</text>
<text x="192.4" y="144.3">TP18</text>
<text x="262.6" y="151.2">GND</text>
<text x="232.2" y="158.8">GND</text>
<text x="85.5" y="191.3">XC6SLX25-FTG256</text>
<text x="91.1" y="188.7">U1B</text>
</g>
<g font-size="1" fill="#840000">
<text x="247.4" y="31.3">TDI</text>
<text x="247.4" y="33.8">TDO</text>
<text x="247.4" y="36.4">TMS</text>
<text x="247.4" y="38.9">TCK</text>
<text x="245.4" y="44">CONF_DONE</text>
<text x="265.2" y="46.5">CONF_PRG_B</text>
<text x="30.6" y="49.1">CONF_CLK</text>
<text x="34.1" y="51.6">+3V3</text>
<text x="147.1" y="51.6">VU_R6</text>
<text x="147.1" y="49.1">VU_R7</text>
<text x="30.9" y="59.2">CONF_IO1</text>
<text x="147.1" y="59.2">xA12</text>
<text x="30.9" y="64.3">CONF_IO2</text>
<text x="30.9" y="61.8">CONF_IO0</text>
<text x="147.1" y="61.8">xWR</text>
<text x="147.1" y="64.3">xDOS</text>
<text x="30.9" y="66.9">CONF_IO3</text>
<text x="31.3" y="69.4">CONF_M1</text>
<text x="35.3" y="71.9">xD4</text>
<text x="147.1" y="71.9">xD5</text>
<text x="147.1" y="66.9">xRD</text>
<text x="35.5" y="74.5">xA2</text>
<text x="35.5" y="77">xA0</text>
<text x="147.1" y="74.5">VU_R5</text>
<text x="147.1" y="77">xD2</text>
<text x="32.8" y="82.1">xIODOS</text>
<text x="147.1" y="82.1">YM_DCLK</text>
<text x="147.1" y="79.6">YM_CLK14</text>
<text x="244.8" y="83.4">TDO</text>
<text x="244.9" y="80.8">TCK</text>
<text x="35.5" y="89.7">xA3</text>
<text x="147.1" y="89.7">YM_SMP1</text>
<text x="147.1" y="87.2">YM_DATA</text>
<text x="214.9" y="87.2">CLK_50MHZ</text>
<text x="244.8" y="85.9">TMS</text>
<text x="34.1" y="92.3">xWAIT</text>
<text x="35.5" y="94.8">xA1</text>
<text x="146.3" y="94.8">DAC_BCK</text>
<text x="147.1" y="92.3">YM_SMP2</text>
<text x="245.4" y="91">TDI</text>
<text x="29.5" y="97.3">CLK_50MHZ</text>
<text x="35.2" y="99.9">xM1</text>
<text x="146.3" y="97.3">DAC_DAT</text>
<text x="147.1" y="99.9">xA15</text>
<text x="34.5" y="107.5">xA10</text>
<text x="35.5" y="105">xA8</text>
<text x="146.3" y="105">ADC_CLK</text>
<text x="146.3" y="102.4">DAC_WS</text>
<text x="147.1" y="107.5">ADC_BCK</text>
<text x="34.5" y="112.6">xA11</text>
<text x="35.5" y="110">xA9</text>
<text x="147.1" y="112.6">CFG3</text>
<text x="35.5" y="117.7">xA4</text>
<text x="35.5" y="115.1">xA5</text>
<text x="147.1" y="117.7">CFG1</text>
<text x="147.1" y="115.1">CFG2</text>
<text x="35.5" y="122.7">xA7</text>
<text x="147.1" y="120.2">CFG0</text>
<text x="175" y="121.5">CONF_INIT_B</text>
<text x="176.2" y="124">CONF_DONE</text>
<text x="34.5" y="130.4">xA14</text>
<text x="147.1" y="130.4">ADC_DOUT</text>
<text x="147.1" y="127.8">xRST</text>
<text x="174.7" y="126.6">CONF_PRG_B</text>
<text x="176.7" y="131.6">CONF_CLK</text>
<text x="177.5" y="129.1">CONF_CS</text>
<text x="35.5" y="132.9">xA6</text>
<text x="147.1" y="132.9">ADC_LRCK</text>
<text x="147.1" y="135.4">CFG4</text>
<text x="177" y="136.7">CONF_IO1</text>
<text x="177" y="134.2">CONF_IO0</text>
<text x="209.7" y="136.7">CONF_CLK</text>
<text x="210.5" y="134.2">CONF_CS</text>
<text x="252.3" y="134.2">CONF_M1</text>
<text x="28.9" y="140.5">CONF_INIT_B</text>
<text x="31.5" y="143.1">CONF_CS</text>
<text x="147.1" y="140.5">MIDI_RST</text>
<text x="147.1" y="143.1">YM_CS</text>
<text x="177" y="141.8">CONF_IO3</text>
<text x="177" y="139.3">CONF_IO2</text>
<text x="210" y="139.3">CONF_IO0</text>
<text x="210" y="141.8">CONF_IO1</text>
<text x="146.3" y="148.1">MIDI_IN</text>
<text x="147.1" y="145.6">IORQGE</text>
<text x="177.4" y="144.3">CONF_M1</text>
<text x="210" y="144.3">CONF_IO2</text>
<text x="210" y="146.9">CONF_IO3</text>
<text x="147.1" y="153.2">YM_A1</text>
<text x="147.1" y="150.7">MIDI_CLK</text>
<text x="147.1" y="160.8">YM_A0</text>
<text x="147.1" y="163.4">VU_L0</text>
<text x="147.1" y="165.9">xD0</text>
<text x="147.1" y="173.5">xA13</text>
<text x="147.1" y="168.5">xD7</text>
<text x="147.1" y="183.7">VU_L2</text>
<text x="147.1" y="181.2">VU_L1</text>
</g>
<g font-size="1" fill="#989898">
<text x="258.1" y="75.7">J1</text>
<text x="258.9" y="78.2">FPGA</text>
<text x="263.6" y="78.2">JTAG</text>
</g>
<text font-size="1" fill="#0f0f0f" x="200.7" y="86.1">CLK</text>
</svg>
